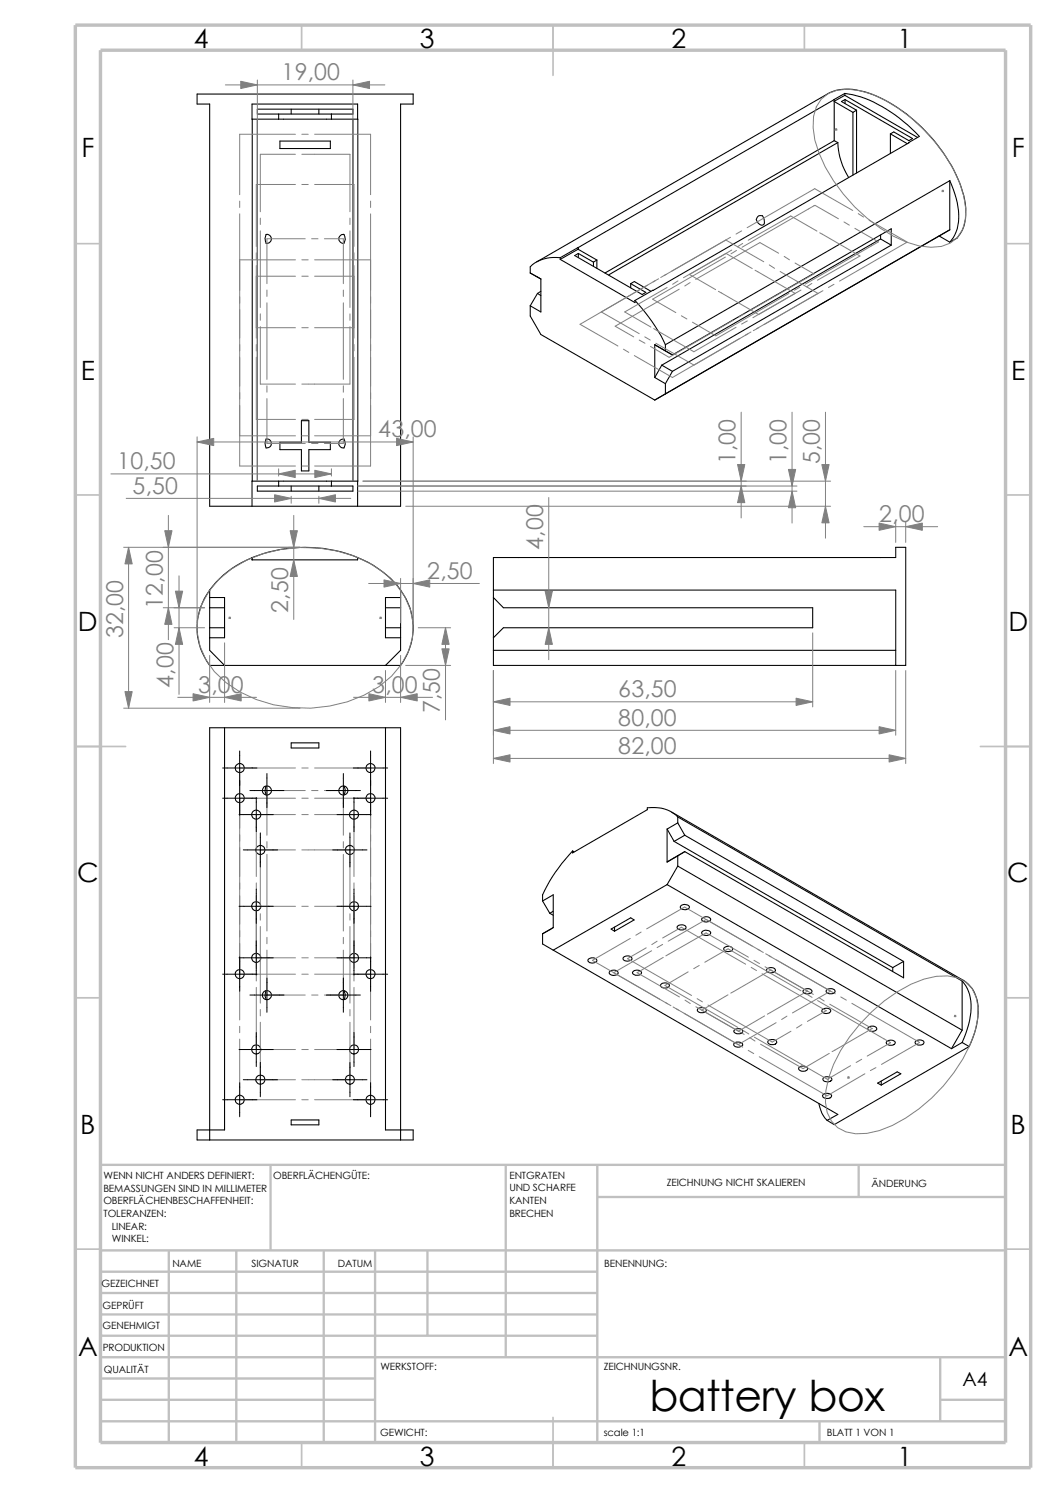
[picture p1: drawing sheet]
<svg xmlns="http://www.w3.org/2000/svg" width="210mm" height="297mm" viewBox="0 0 210 297" stroke-linecap="round" stroke-linejoin="round" font-family="sans-serif">
<g fill="none" stroke="#c0c0c0" stroke-width=".34">
<path d="M60 5v5M110 5v10M160 5v5M15 48.5h5M200 48.5h5M15 98.5h5M200 98.5h5M15 148.5h10M195 148.5h10M15 198.5h5M200 198.5h5M15 248.5h5"/>
<path d="M200 248.5h5M60 287v5M110 282v10M160 287v5"/>
</g>
<g fill="none" stroke="#c0c0c0" stroke-width=".47">
<path d="M53.8 231.7v17.1M100.6 231.7v38.3M118.8 231.7v55.3M118.8 238.1h81.2M170.8 231.7v6.4M200 231.7h-180v55.3M20 248.8h180M20 257.2h98.8M20 253h98.8M33.6 248.8v38.2M47 248.8v38.2M64.4 248.8v38.2"/>
<path d="M74.6 248.8v38.2M85 248.8v16.9M20 265.7h98.8M20 261.5h98.8M20 278.5h54.6M20 274.2h54.6M20 270h180M187 278.5h13M187 270v12.7M20 282.7h180M163 282.7v4.3"/>
</g>
<path d="M15 5h190v287h-190zM20 10h180v277h-180z" fill="none" stroke="#c0c0c0" stroke-width=".68" stroke-linecap="butt"/>
<g fill="none" stroke="#000" stroke-width=".21">
<path d="M165.9 19.8l-50.9 29.4M165.9 19.8v8.2M168 18.6a22.7 22.7 0 0 1 11.7 5.6l3.1 2.9-56.5 32.7M168 18.6l-2.1 1.2M168 19l-2.1 1.2M168 19l14.5 8.3M168 18.6v.4M168.1 19.8l-.8 .4 3 1.7M168.1 19.8l13.4 7.8-.7 .4-3-1.8-.7 .4M168.1 19.8v.8M50.2 23.7v72M51.2 21.7h19v1h-19z"/>
<path d="M51.2 23.7v72M55.4 23.7h10.5M55.4 23.7h-5.3v-3h21v3M55.4 22.7v1M55.7 28.1h10v1.4h-10zM57.9 21.7v1M63.4 21.7v1M65.9 23.7h5.3v72h-5.3M65.9 22.7v1M70.2 23.7v72M165.9 28l-45.6 26.3M165.9 28l.7 .4"/>
<path d="M165.9 20.2l3.7 2.2M166.6 28.4a14.2 14.2 0 0 0 2.2 6.9M166.6 28.4l-45.6 26.3M169.6 22.4v12.4M170.3 21.9l-.7 .5M170.3 21.9v12.5M177.1 26.6v4M177.1 26.6l3.3 2M180.7 28.4h.1M188.9 35.9l-56.6 32.7M188.9 35.9v9.8M188.9 35.9a14.9 14.9 0 0 1 1.5 9.6l-.8 1.7-.7 1"/>
<path d="M52.9 46.7a.89 .89 0 0 1 1.1 .8 .89 .89 0 0 1-1.1 .9l-.2-1zM67.6 46.9l.7-.3 .3 .5a1.45 1.45 0 0 1-.2 1.3 .88 .88 0 0 1-.9-.5 .88 .88 0 0 1 .1-1zM105.5 54.3l2.1 1.2v6.6l-2.1-1.3M105.5 54.3l1.4 .8M106.9 58.4l.7 .4M106.9 58.4l-1.4 2.4M107.6 58l-.7 .4M111.4 51.3v.3M111.4 51.6l14.9 8.6v-.4M111.4 51.3a7.1 7.1 0 0 0-5.9 1.8v1.2M115 49.2h.1M115 49.2l-3.6 2.1"/>
<path d="M115 49.2v.4M115 50.4l-.7 .4 13.4 7.8 .7-.4-3-1.8M115 49.6l-3.6 2M115 49.6l3.7 2.1M115 50.4l3 1.8M115 50.4v.8M118 52.2v.8M118.7 51.7l-.7 .5M118.7 51.7v1.7M125.4 56.4l.8-.4 3.3 2M125.4 56.4v.8M126.3 59.8a34.6 34.6 0 0 1 6 8.8"/>
<path d="M150.7 43.1a.75 .75 0 0 1 .9-.1 .75 .75 0 0 1 .4 .7 .75 .75 0 0 1-.4 1.1 1.13 1.13 0 0 1-1-1.5zM175.1 46.7v.8M175.1 47.5l-43.5 25.1M175.1 47.5l2.1 1.3M177.2 48.8v-3.3l-43.5 25.1-3.5-2v6.5M177.2 48.8l-43.5 25.1M186.8 46.9l-56.6 32.7M186.8 46.9l2.1 1.3M188.9 48.2a4.7 4.7 0 0 0 2.7-2.8 12.6 12.6 0 0 0-.7-9 32.7 32.7 0 0 0-18.2-17.9 10 10 0 0 0-8 .1l-58 33.5M188.9 45.7l-56.6 32.7M188.9 45.7l-2.1 1.2M105.5 60.8v2.1l2.1 3.6 22.6 13.1"/>
<path d="M130.2 75.1l2.1 1.2M131.6 72.6l-1.4 2.5M131.6 72.6l2.1 1.3M132.3 68.6v1.2M132.3 76.3v2.1M132.3 78.4l-2.1 1.2M133.7 73.9l-1.4 2.4M51.2 96.7h19v1h-19zM52.9 87.3a.9 .9 0 0 1 1.1 .9 .9 .9 0 0 1-1.1 .9l-.2-1zM55.4 95.7h10.5M55.4 95.7h-5.3v5M55.4 95.7v1"/>
<path d="M55.7 88h4.2v-4.3h1.5v4.3h4.3v1.5h-4.3v4.2h-1.5v-4.2h-4.2zM57.9 96.7v1M63.4 96.7v1M65.9 95.7v1M67.6 87.6l.8-.3 .2 .5a1.54 1.54 0 0 1-.2 1.3 .9 .9 0 0 1-.9-.5 .9 .9 0 0 1 .1-1zM71.1 95.7v5M41.7 118.9h3v8h-3M41.7 117.4v12l3 3M41.7 117.4a12.5 12.5 0 0 0 0 15h38a12.5 12.5 0 0 0 0-15M50.1 111a19.3 19.3 0 0 0-8.4 6.4M50.1 100.7h-8.4v-80h-2.5v-2h43v2h-2.5v80h-8.6M50.1 100.7h21"/>
<path d="M50.2 110.9v.5M50.2 110.9l-.1 .1M50.2 110.9a28 28 0 0 1 20.9 0M71.1 110.9v.5h-21v-.4M71.1 110.9a19.8 19.8 0 0 1 8.6 6.5M79.7 118.9h-3v8h3M79.7 117.4v12l-3 3M98.1 117.4h80v15M98.1 118.9l2 2h61.5v4h-61.5l-2 2M98.1 110.9h80v-2h2v23.5h-82zM41.7 124.9h3M41.7 120.9h3"/>
<path d="M76.7 124.9h3M76.7 120.9h3M98.1 129.4h80M44.7 144.8v80h-5.5v2h2.5M52.9 156.4l-.2 1 .2 .8M57.9 147.8h5.5v1h-5.5zM68.4 156.4a1.67 1.67 0 0 1 0 1.8M76.7 144.8v80h5.5v2h-2.5M107.9 179.2l2.1-1.2v6.5M107.9 179.2l1.4 2.5M113.9 169.3a32 32 0 0 0-6 8.7v1.2M113.9 169.3l.3 .2"/>
<path d="M132.7 176l56.5 32.6M132.7 164.9v6.6M132.7 176l-22.7 13M132.7 164.9l1.4 2.5M133.6 161.5l57.9 33.5a6.7 6.7 0 0 1 3 6.6 17.1 17.1 0 0 1-1.8 6.6M134.1 170.6l-1.4 .9M134.1 167.4l43.4 25.1M134.8 162.5l56.5 32.7M134.8 172.3l-2.1 3.7M134.8 172.3l56.5 32.6M134.8 162.5v1.2M134.8 163.7l-2.1 1.2"/>
<path d="M134.8 163.7l1.4 2.5M134.8 162.5a6.9 6.9 0 0 0-6.1-1.8v.4l-14.8 8.6v-.4M136.2 169.4l-1.4 .9v2M136.2 169.4l-3.5 2.1M136.2 169.4l43.5 25.1v-3.2M136.2 166.2l43.5 25.1M136.2 166.2l-2.1 1.2M52.9 197.1l-.2 1 .2 .7M68.4 197.1a1.67 1.67 0 0 1 0 1.7M107.9 185.8v2l58.7 33.9-2.1 1.2M109.3 181.7l.7 .4M110 184.5l-2.1 1.3"/>
<path d="M110 181.3l-.7 .4M117 190.9a1.02 1.02 0 0 1 1.7 .3 1.04 1.04 0 0 1-1.8-.2zM121.2 193.3a1.02 1.02 0 0 1 1.7 .3 1.04 1.04 0 0 1-1.7-.1zM121.5 184.8l3.9-2.2 .7 .4-3.9 2.3zM122.2 184.4v.9M124 190.5a1.02 1.02 0 0 1 1.7 .3 1.04 1.04 0 0 1-1.8-.2zM125.9 193.3a1.09 1.09 0 0 1 1.7 .2 1.05 1.05 0 0 1-1.8 0zM131.4 195.9a1.09 1.09 0 0 1 1.7 .1 1.01 1.01 0 0 1-1.7 0zM134.7 184.3a1.12 1.12 0 0 1 1.7 .2 1.01 1.01 0 0 1-1.7-.1zM135.5 180.1a1.25 1.25 0 0 1 1.6 .3 1.01 1.01 0 0 1-.9 .6 1.01 1.01 0 0 1-.9-.6zM139.6 185.4a1.17 1.17 0 0 1 1.8 .1 1.01 1.01 0 0 1-1 .6 1.01 1.01 0 0 1-.9-.6zM139.6 182.7a1.09 1.09 0 0 1 1.8 .2 1.01 1.01 0 0 1-1 .5 1.01 1.01 0 0 1-.9-.6z"/>
<path d="M144 188.6a1.02 1.02 0 0 1 1.7 .3 1.04 1.04 0 0 1-1.8-.2zM152.5 192.8a1.02 1.02 0 0 1 1.7 .3 1.04 1.04 0 0 1-1.8-.1zM159.8 197a1.09 1.09 0 0 1 1.7 .2 1.01 1.01 0 0 1-.9 .5 1.01 1.01 0 0 1-.9-.6zM164.3 197a1.08 1.08 0 0 1 1.8 .2 1.01 1.01 0 0 1-1.8-.1zM177.5 192.5v.8M179.7 191.3l-2.2 1.2M191.3 195.2v9.7M191.3 195.2a8.7 8.7 0 0 1 1.5 7.8l-.7 2.6-.8 1.8M138.7 200.7a1.12 1.12 0 0 1 1.8 .3 1.01 1.01 0 0 1-1.8-.1zM146 207.6a1.17 1.17 0 0 1 1.7 .2 .98 .98 0 0 1-.9 .5 .98 .98 0 0 1-.9-.6zM146 205a1.09 1.09 0 0 1 1.7 .1 1.05 1.05 0 0 1-1.8 0zM152.7 207.1a1.12 1.12 0 0 1 1.8 .2 1.01 1.01 0 0 1-1.8 0z"/>
<path d="M158.9 212.4a1.15 1.15 0 0 1 1.7 .2 .99 .99 0 0 1-.9 .5 .99 .99 0 0 1-.9-.5zM162.9 219.5l.3 1.4a4.8 4.8 0 0 0 1.3 2M163.5 200.9a1.09 1.09 0 0 1 1.7 .2 .98 .98 0 0 1-.9 .5 .98 .98 0 0 1-.9-.6zM163.7 217.8a1.17 1.17 0 0 1 1.7 .2 1.03 1.03 0 0 1-1.8 0zM163.7 214.5a1.15 1.15 0 0 1 1.7 .2 .98 .98 0 0 1-.9 .5 .98 .98 0 0 1-.8-.6zM172.6 204.5a1.02 1.02 0 0 1 1.8 .3 1.04 1.04 0 0 1-1.8-.2zM174.5 215.5l3.9-2.3 .8 .4-3.9 2.3zM175.3 215.1v.8M176.3 207.3a1.09 1.09 0 0 1 1.8 .1 1.05 1.05 0 0 1-1.9 0zM182 207.2a1.09 1.09 0 0 1 1.8 .2 1.01 1.01 0 0 1-1.8-.1zM191.3 207.4l1.4 .8M191.3 204.9l-2.1 3.7"/>
<path d="M191.3 207.4l-2.1 1.2M192.7 208.2l-26.8 15.5-1.4-.8M41.7 226.8v-82h38v82M41.7 226.8h38M57.9 222.8h5.5v1h-5.5z"/>
<circle cx="47.7" cy="152.8" r=".89"/>
<circle cx="47.7" cy="158.8" r=".89"/>
<circle cx="53.1" cy="157.3" r=".89"/>
<circle cx="68.3" cy="157.3" r=".89"/>
<circle cx="73.7" cy="152.8" r=".9"/>
<circle cx="73.7" cy="158.8" r=".9"/>
<circle cx="51" cy="162" r=".9"/>
<circle cx="51.8" cy="169.1" r=".89"/>
<circle cx="69.6" cy="169.1" r=".9"/>
<circle cx="70.4" cy="162.1" r=".89"/>
<circle cx="47.7" cy="193.8" r=".9"/>
<circle cx="50.9" cy="180.3" r=".91"/>
<circle cx="51" cy="190.6" r=".91"/>
<circle cx="53.1" cy="198" r=".9"/>
<circle cx="68.3" cy="198" r=".9"/>
<circle cx="70.4" cy="180.3" r=".9"/>
<circle cx="70.4" cy="190.6" r=".9"/>
<circle cx="73.7" cy="193.8" r=".91"/>
<circle cx="47.7" cy="218.8" r=".89"/>
<circle cx="51" cy="208.8" r=".9"/>
<circle cx="51.8" cy="214.8" r=".9"/>
<circle cx="69.6" cy="214.8" r=".91"/>
<circle cx="70.4" cy="208.8" r=".89"/>
<circle cx="73.7" cy="218.8" r=".9"/>
</g>
<g fill="none" stroke="#808080" stroke-width=".2">
<path d="M44.8 16.9h31.7M51.2 15.9v79.8M70.2 15.9v79.8M163.3 19.7a7.7 7.7 0 0 1 7.6-1.7 26.2 26.2 0 0 1 12.9 7.8 30.1 30.1 0 0 1 7.9 13.3 8.8 8.8 0 0 1-1.3 8.1l-1.4 1.1a10.6 10.6 0 0 1-8.7-.1 32.3 32.3 0 0 1-18.2-20.3l-.4-2.5 .1-2.2 .5-1.9zM58.8 30.7h-7v11.4M58.8 26.7h-11.1v12M58.8 36.7h-7.8v12.3M60 30.7h9.6v11.4M60 26.7h1.3M60 36.7h1.3M62.6 26.7h11.1v12M62.6 36.7h7.8v12.3"/>
<path d="M162.1 37.5l7.5 4.4M162.1 37.5l-13.5 7.8M166.2 25.7h.3M166.2 25.6l.3 .3M166.3 25.6v.3M166.4 25.6l-.3 .3M187.4 38h.3M187.4 37.8l.3 .3M187.5 37.8v.3M187.6 37.8l-.3 .3M47.7 40v1.3M47.7 42.5v50.2h11.1"/>
<path d="M47.7 51.7h11.1M51 50.3v1.3M51 52.8v14.5M51 54.9h7.8M51.8 43.4v1.3M51.8 45.9v15.3M53.1 57.7v1.3M60 54.9h1.3M60 51.7h1.3M60.7 47.5h-7.6v8.9M62 47.5h1.2M62.6 54.9h7.8"/>
<path d="M62.6 51.7h11.1M64.5 47.5h3.8v8.9M68.3 57.7v1.3M69.6 43.4v1.3M69.6 45.9v15.3M70.4 50.3v1.3M70.4 52.8v14.5M73.7 40v1.3M73.7 42.5v50.2h-11.1M130.3 55.8l-14.9 8.7 7.5 4.3M131 55.5l-1.1 .6M132.7 57.2l-8.5 4.9 5.3 3"/>
<path d="M134.8 55.9l-1 .7M135.1 57.5l-12.8 7.4 3.7 2.1M137.2 56.2l-1 .7M144.3 51.1l-14.5 8.4 4.6 2.7M144.4 47.8l7.5 4.3M145.3 47.2l-13.9 8M145.5 49.7l-8.4 4.9 5.2 3M146.5 49.8l-1.1 .7M147.5 45.9l-1.1 .7M147.7 48.4l-1.1 .7M149.6 53.4l-5.2-3-8.5 4.8M150.2 53.8l8 4.6"/>
<path d="M153 52.7l1.1 .7M154.9 50.4l-3.8-2.1-12.8 7.3M155.2 54l7.5 4.4M156 51l1 .7M156.9 58.4l-14.5 8.4-4.7-2.7M158.1 52.3l3.8 2.2-12.8 7.3M158.1 58.4l-8.4 4.8M159 57.1l-1 .6M159.3 57.7l-8.4 4.9-8-4.6M161.5 56.4l-1.1 .7M162.5 46l-5.2-3-8.5 4.8M162.7 58.3l-10.7 6.3"/>
<path d="M163 46.3l8 4.6-8.4 4.9M163.7 57.8l-13.2 7.6M165.9 56.6l-1.1 .6M166.8 43.5l-4.7-2.6-14.5 8.3M167.9 44.2l1 .6M170 45.4l4.7 2.7M170.7 42.5l1 .7M172.8 43.8l7.6 4.3M174.7 48.1l-14.6 8.4M180.4 48.2l-13.4 7.7M51 68.5v1.3M51 71.1v12.3h7.8"/>
<path d="M51 65.2h7.8M51.8 62.4v1.3M51.8 65v11.4h7M53.1 60.2v15.3M53.1 76.8v1.2M53.1 79.3v8.9h7.6M60 65.2h1.3M62.6 65.2h7.8M68.3 60.2v15.3M68.3 76.8v1.2M68.3 79.3v8.9h-3.8M69.6 62.4v1.3"/>
<path d="M69.6 65v11.4h-9.6M70.4 68.5v1.3M70.4 71.1v12.3h-7.8M119.6 62.1l7.5 4.3M124 69.5l1.1 .6M127.1 67.6l1.2 .7M128.2 67l1.1 .6M129.4 68.9l3.7 2.2M130.4 68.3l7.6 4.3M135.5 62.8l1.1 .7M145.8 63.7l-12.7 7.4M146.4 65.1l-8.4 4.9-8-4.6"/>
<path d="M148 62.4l-1.1 .7M148.6 63.8l-1.1 .7M148.7 66.4l-15 8.7-7.5-4.4M149.4 66l-1.1 .7M150.9 65.2l-1.1 .6M22.1 94.3h43.8M25.1 99.1h44.7M39.2 87.9h43M39.2 86.9v37M47.7 86.7h11.1M55.4 93.3v1.4M57.9 98.7v1.4"/>
<path d="M60 92.7h1.3M60 83.4h1.3M60 86.7h1.3M62 88.2h1.2M62.6 86.7h11.1M63.4 98.7v1.4M65.9 93.3v1.4M71.2 97.7h87.3M71.2 96.7h87.3M72.2 95.7h93M82.2 86.9v37M109.1 99v32.2"/>
<path d="M147.4 82v21M157.5 82v22.1M164.2 82v25.1M24.6 108.9h35.1M25.6 108.9v32M33.5 102.5v24.8M35.6 114.6v23.5M43.5 115.3a25.1 25.1 0 0 1 19.8-6.3 23.5 23.5 0 0 1 15.4 7.2 12.8 12.8 0 0 1-.8 18.3 25.3 25.3 0 0 1-19.8 6.3 23.7 23.7 0 0 1-15.5-7.2 12.8 12.8 0 0 1 .9-18.3zM58.4 102.5v20.7M73.3 116.1h22M79.7 115.1v8.8M80.7 100.7h84.5"/>
<path d="M171.8 104.8h14.7M178.1 103.8v4.1M180.1 103.8v4.1M32.5 120.9h8.2M34.6 124.9h6.1M35.3 138.7h15.7M41.7 130.4v9.3M44.7 127.9v11.8M45.6 122.9h.2M45.6 122.8l.2 .3M45.7 122.8v.3M45.8 122.8l-.3 .3"/>
<path d="M70.3 138.7h15.7M75.6 122.9h.3M75.6 122.8l.3 .3M75.7 122.8v.3M75.8 122.8l-.3 .3M76.7 133.4v6.3M79.7 130.4v9.3M80.7 132.4h8.9M83.2 124.9h6.4M88.6 124.9v18.3M98.1 139.6h63.5M98.1 133.4v18.5"/>
<path d="M161.6 125.9v14.7M178.1 133.4v12.9M180.1 133.4v18.5M24.6 140.9h35.1M47.7 158.8h11.1M58.8 152.8h-11.1v50.1M60 152.8h1.3M60 158.8h1.3M60.7 157.3h-7.6v8.9M62 157.3h1.2M62.6 152.8h11.1v50.1M62.6 158.8h11.1"/>
<path d="M64.5 157.3h3.8v8.9M98.1 145.3h80M98.1 150.9h82M51 175.6v1.3M51 178.2v14.4M53.1 167.4v1.3M53.1 170v15.2M58.8 169.1h-7v11.4M58.8 162.1h-7.8v12.3M60 169.1h9.6v11.4M60 162.1h1.3M62.6 162.1h7.8v12.3"/>
<path d="M68.3 167.4v1.3M68.3 170v15.2M70.4 175.6v1.3M70.4 178.2v14.4M47.7 193.8h11.1M51 193.9v1.3M51 196.4v12.4h7.8M51 180.3h7.8M51 190.5h7.8M51.8 181.8v1.2M51.8 184.3v15.3M53.1 186.5v1.2"/>
<path d="M53.1 189v9h7.6M60 180.3h1.3M60 190.5h1.3M60 193.8h1.3M62 198h1.2M62.6 180.3h7.8M62.6 190.5h7.8M62.6 193.8h11.1M68.3 186.5v1.2M68.3 189v9h-3.8M69.6 181.8v1.2M69.6 184.3v15.3"/>
<path d="M70.4 193.9v1.3M70.4 196.4v12.4h-7.8M125.3 186.7l-7.5 4.4 15.6 9M127.5 185.4l-1.1 .7M128.5 188.6l-3.7 2.1 12.7 7.3M129.6 189.1l-7.6 4.4M130.7 187.2l-1.1 .7M131.8 187.9l-1.1 .6M131.9 190.5l-5.2 3 8.4 4.8M132.4 190.2l8-4.6 8.4 4.8M135.6 184.5l12.7 7.3M135.6 184.4l-3.8 2.2"/>
<path d="M136.2 180.5l15.6 9M136.2 180.4l-7.6 4.4M136.2 199l1.1 .6M136.9 193.3l-4.7 2.7 14.5 8.4M138.6 198.7l1.1 .6M139.1 192.1l-1.1 .6M140.4 182.9l-7.5 4.3M140.8 199.9l12.8 7.4 3.7-2.2M144.8 188.8l-4.6 2.6M144.8 197.9l-5.2 3.1M144.8 188.8l14.5 8.3M149.4 192.4l1.1 .7"/>
<path d="M149.9 191.1l1.1 .6M151.6 193.7l12.7 7.4M152.1 192.3l9.7 5.5M152.3 189.7l1 .6M152.9 190.1l13.2 7.6M153.3 193l-8 4.6M154.4 191l10.8 6.2M160.4 197.7l1.1 .7M160.6 197.1l-8 4.7M162.6 199.1l14.5 8.3-4.6 2.7M162.9 198.5l1 .6M165 199.8l8.5 4.8"/>
<path d="M165.1 197.2l-7.5 4.3M167.2 198.3l1.1 .7M169.4 199.6l13.5 7.8-7.6 4.4M47.7 204.2v1.2M47.7 206.7v12.1h11.1M51.8 200.8v1.3M51.8 203.4v11.4h7M60 218.8h1.3M60 208.8h1.3M69.6 200.8v1.3M69.6 203.4v11.4h-9.6M73.7 204.2v1.2"/>
<path d="M73.7 206.7v12.1h-11.1M133.9 200.3l13.8 8M138.4 200.3l9.6 5.5M147.8 205l1.1 .7M148.8 209l1.1 .6M149.1 206.4l1.1 .7M150 206.3l14.5 8.4 4.7-2.7M151 210.2l13.5 7.8 7.5-4.4M151.3 207.7l8.4 4.9 5.2-3.1M152.1 202.1l-5.2 3M154.3 203.5l-7.5 4.3M156.5 202.1l-1.1 .7"/>
<path d="M159.5 203.8l-1.1 .7M164.3 201l-3.7 2.2M168.6 214.3h.3M168.6 214.2l.3 .3M168.7 214.2v.3M168.9 214.2l-.3 .3M171.4 210.7l-1.1 .7M173.4 201.3a28.5 28.5 0 0 1 10.4-6.5 9.3 9.3 0 0 1 8.3 .6 7.6 7.6 0 0 1 2.3 7.3 26.7 26.7 0 0 1-6.8 13.3 31.1 31.1 0 0 1-12.7 8.9 9.3 9.3 0 0 1-8.3-.6l-1.2-1.3-.9-1.7a14.4 14.4 0 0 1 1.3-9.5 33.2 33.2 0 0 1 7.6-10.5zM173.5 204.6l-8 4.6M174.2 212.4l-1.1 .6M189.8 202.1h.3M189.8 202l.3 .3"/>
<path d="M189.9 202v.3M190.1 202l-.3 .3"/>
</g>
<g fill="none" stroke="#000" stroke-width=".2">
<path d="M44.3 158.8h6.8M44.3 152.8h6.8M47.7 149.4v12.8M49.7 157.3h6.8M51 158.7v6.7M53.1 153.9v6.8M64.9 157.3h6.8M68.3 153.9v6.8M70.3 158.8h6.8M70.3 152.8h6.8M70.4 158.7v6.7M73.7 149.4v12.8"/>
<path d="M47.5 162.1h6.9M48.4 169.1h6.8M51 176.9v6.8M51.8 165.7v6.8M66.2 169.1h6.8M67 162.1h6.8M69.6 165.7v6.8M70.4 176.9v6.8M44.3 193.8h6.8M47.5 190.5h6.9M47.5 180.3h6.9M47.7 190.4v6.8"/>
<path d="M49.7 198h6.8M51 187.2v6.8M53.1 194.6v6.8M64.9 198h6.8M67 190.5h6.8M67 180.3h6.8M68.3 194.6v6.8M70.3 193.8h6.8M70.4 187.2v6.8M73.7 190.4v6.8M44.3 218.8h6.8M47.5 208.8h6.9"/>
<path d="M47.7 215.4v6.8M48.4 214.8h6.8M51 205.4v6.8M51.8 211.4v6.8M66.2 214.8h6.8M67 208.8h6.8M69.6 211.4v6.8M70.3 218.8h6.8M70.4 205.4v6.8M73.7 215.4v6.8"/>
</g>
<g fill="#808080" stroke="#808080" stroke-width=".2">
<path d="M54.6 98.4l3.3 .7-3.3 .8z"/>
<path d="M63.4 99.1l3.3-.7v1.5z"/>
<path d="M163.4 92.4h1.5l-.7 3.3z"/>
<path d="M164.2 100.7l.7 3.3h-1.5z"/>
<path d="M157.5 97.7l.7 3.3h-1.4z"/>
<path d="M156.8 93.4h1.4l-.7 3.3z"/>
<path d="M147.4 96.7l.7 3.3h-1.4z"/>
<path d="M146.7 92.4h1.4l-.7 3.3z"/>
<path d="M62.6 93.6l3.3 .7-3.3 .7z"/>
<path d="M55.4 94.3l3.3-.7v1.4z"/>
<path d="M70.2 16.9l3.3-.7v1.4z"/>
<path d="M47.9 16.2l3.3 .7-3.3 .7z"/>
<path d="M98.1 139.6l3.3-.7v1.4z"/>
<path d="M158.3 138.9l3.3 .7-3.3 .7z"/>
<path d="M98.1 145.3l3.3-.7v1.4z"/>
<path d="M174.8 144.6l3.3 .7-3.3 .7z"/>
<path d="M174.8 104.1l3.3 .7-3.3 .7z"/>
<path d="M180.1 104.8l3.3-.7v1.4z"/>
<path d="M176.8 150.2l3.3 .7-3.3 .7z"/>
<path d="M98.1 150.9l3.3-.7v1.4z"/>
<path d="M108.4 117.6h1.5l-.8 3.3z"/>
<path d="M109.1 124.9l.8 3.3h-1.5z"/>
<path d="M58.4 111.4l.7 3.3h-1.4z"/>
<path d="M57.7 105.6h1.4l-.7 3.3z"/>
<path d="M78.9 87.2l3.3 .7-3.3 .7z"/>
<path d="M39.2 87.9l3.3-.7v1.4z"/>
<path d="M24.8 137.6h1.5l-.7 3.3z"/>
<path d="M25.6 108.9l.7 3.3h-1.5z"/>
<path d="M33.5 120.9l.7 3.3h-1.4z"/>
<path d="M32.8 105.6h1.4l-.7 3.3z"/>
<path d="M35.6 124.9l.7 3.3h-1.4z"/>
<path d="M34.9 117.6h1.4l-.7 3.3z"/>
<path d="M44.7 138.7l3.3-.7v1.4z"/>
<path d="M38.4 138l3.3 .7-3.3 .7z"/>
<path d="M88.6 124.9l.7 3.3h-1.4z"/>
<path d="M87.9 129.1h1.4l-.7 3.3z"/>
<path d="M82.2 116.1l3.3-.7v1.4z"/>
<path d="M76.4 115.4l3.3 .7-3.3 .7z"/>
<path d="M73.4 138l3.3 .7-3.3 .7z"/>
<path d="M79.7 138.7l3.3-.7v1.4z"/>
</g>
<text font-size="8.5" x="129.2" y="280.6">battery box</text>
<g font-size="5.3">
<text x="38.5" y="9.6">4</text>
<text x="83.5" y="9.6">3</text>
<text x="133.5" y="9.6">2</text>
<text x="178.5" y="9.6">1</text>
<text x="16.2" y="31.3">F</text>
<text x="201.2" y="31.3">F</text>
<text x="16" y="75.6">E</text>
<text x="201.1" y="75.6">E</text>
<text x="15.5" y="125.6">D</text>
<text x="200.6" y="125.6">D</text>
<text x="15.3" y="175.6">C</text>
<text x="200.3" y="175.6">C</text>
<text x="16" y="225.6">B</text>
<text x="201" y="225.6">B</text>
<text x="15.5" y="269.8">A</text>
<text x="200.5" y="269.8">A</text>
<text x="38.5" y="291.6">4</text>
<text x="83.5" y="291.6">3</text>
<text x="133.5" y="291.6">2</text>
<text x="178.5" y="291.6">1</text>
</g>
<g font-size="4.6" fill="#808080">
<text x="56" y="16">19,00</text>
<text x="75.2" y="87">43,00</text>
<text x="23.3" y="93.3">10,50</text>
<text x="146.3" y="92.4" transform="rotate(-90 146.3 92.4)">1,00</text>
<text x="156.4" y="92.4" transform="rotate(-90 156.4 92.4)">1,00</text>
<text x="163.1" y="92.4" transform="rotate(-90 163.1 92.4)">5,00</text>
<text x="26.4" y="98.2">5,50</text>
<text x="174.8" y="103.8">2,00</text>
<text x="108" y="109.3" transform="rotate(-90 108 109.3)">4,00</text>
<text x="85" y="115.1">2,50</text>
<text x="32.4" y="121.1" transform="rotate(-90 32.4 121.1)">12,00</text>
<text x="57.3" y="121.9" transform="rotate(-90 57.3 121.9)">2,50</text>
<text x="24.5" y="127" transform="rotate(-90 24.5 127)">32,00</text>
<text x="34.5" y="136.8" transform="rotate(-90 34.5 136.8)">4,00</text>
<text x="39.4" y="137.8">3,00</text>
<text x="74" y="137.8">3,00</text>
<text x="87.5" y="141.9" transform="rotate(-90 87.5 141.9)">7,50</text>
<text x="122.9" y="138.7">63,50</text>
<text x="122.9" y="144.4">80,00</text>
<text x="122.9" y="149.9">82,00</text>
</g>
<text font-size="3.9" x="191.4" y="275.6">A4</text>
<g font-size="2">
<text x="20.6" y="234.6">WENN NICHT ANDERS DEFINIERT:</text>
<text x="20.6" y="237.1">BEMASSUNGEN SIND IN MILLIMETER</text>
<text x="20.6" y="239.6">OBERFLÄCHENBESCHAFFENHEIT:</text>
<text x="54.4" y="234.6">OBERFLÄCHENGÜTE:</text>
<text x="101.3" y="239.5">KANTEN</text>
<text x="101.3" y="237">UND SCHARFE</text>
<text x="101.3" y="234.5">ENTGRATEN</text>
<text x="132.6" y="236">ZEICHNUNG NICHT SKALIEREN</text>
<text x="173.3" y="236.2">ÄNDERUNG</text>
<text x="20.6" y="242.1">TOLERANZEN:</text>
<text x="22.2" y="244.6">LINEAR:</text>
<text x="101.3" y="242">BRECHEN</text>
<text x="22.2" y="247.1">WINKEL:</text>
<text x="50" y="252">SIGNATUR</text>
<text x="67.2" y="252">DATUM</text>
<text x="120.2" y="252">BENENNUNG:</text>
<text x="20.2" y="256.1">GEZEICHNET</text>
<text x="34.3" y="252.1">NAME</text>
<text x="20.4" y="260.4">GEPRÜFT</text>
<text x="20.4" y="264.5">GENEHMIGT</text>
<text x="20.4" y="268.8">PRODUKTION</text>
<text x="20.7" y="273.2">QUALITÄT</text>
<text x="75.6" y="272.5">WERKSTOFF:</text>
<text x="120.1" y="272.5">ZEICHNUNGSNR.</text>
<text x="75.6" y="285.6">GEWICHT:</text>
<text x="120.1" y="285.6">scale 1:1</text>
<text x="164.5" y="285.6">BLATT 1 VON 1</text>
</g>
</svg>
